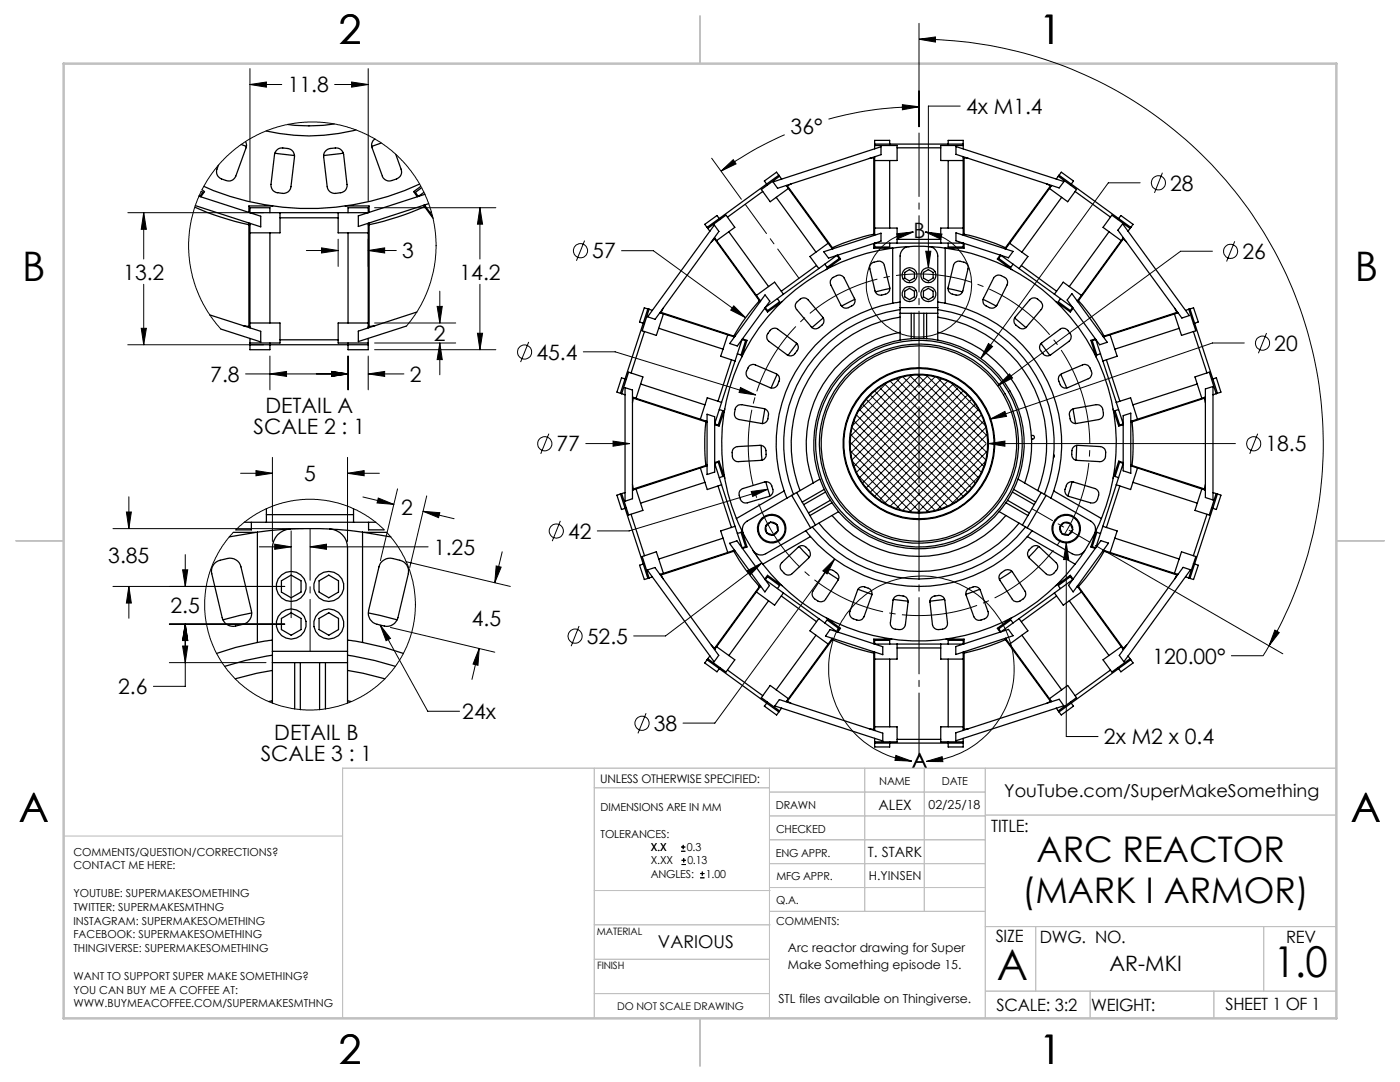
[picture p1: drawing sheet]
<svg xmlns="http://www.w3.org/2000/svg" width="279mm" height="216mm" viewBox="0 0 279 216" stroke-linecap="round" stroke-linejoin="round" font-family="sans-serif">
<g fill="none" stroke="#000" stroke-width=".2">
<path d="M49.9 16.9l3.3-.5v1zM49.9 13.7v26.5M49.9 16.9h6.3M66.8 16.9h6.7M70.2 16.4l3.3 .5-3.3 .5zM73.5 13.7v26.5M183.4 7.8l3.3-.4v1zM183.4 7.8a80.7 80.7 0 0 1 69.9 121.1M183.4 4.7v20.6M40.1 38.2l-1.4 3.5-.7 3.3-.4 3.3 .3 4.3 .9 4 1.3 3.2 1.7 3 2.3 2.9M84 37.2l-1.2-2-2.4-3-3-2.8-2.9-1.9-3.6-1.6-3.2-1-2.9-.5-3.4-.1-2.7 .3-3.5 .8-3 1.1-2.8 1.5-2.4 1.7-2.8 2.5-2.3 3-1.6 2.7M84.1 37.5l1.7 3.7 .8 3.1 .4 4-.1 3.5-.4 2.2-.6 2.4-.9 2.4-1.7 3.3-2.2 3"/>
<path d="M142 31.6l6 8.2M143.9 34.1l2.4-2.2 .6 .8zM156.6 26.9a65.4 65.4 0 0 0-12.7 7.2M180.1 20.9l3.3 .4-3.3 .6zM183.4 21.3a65.8 65.8 0 0 0-18.1 2.5M191.6 21.2h-6.3v32.2M227.5 36.5h-6.3l-25.5 35M232 34.5l-1.6 4M25.5 42.4h27.1M28.7 42.4l.5 3.4h-1zM28.7 42.4v9.3M28.7 56.7v12.1"/>
<path d="M61.1 50h6.4M64.2 49.5l3.3 .5-3.3 .5zM67.5 47.7v5.5M73.5 50l3.3-.5v1zM73.5 47.7v5.5M73.5 50h5.6M74.8 41.5h24.2M87.8 58.1v6.4M95.8 41.5l.5 3.2h-1zM95.8 41.5v10.2M95.8 56.7v13.1M116.7 48l-1.7 4"/>
<path d="M124 50h6.4l18.4 13.4M179 46.6l3.3-.3-3.1 1.3zM182.3 46.3a10.5 10.5 0 0 0-9.4 9.8 10.5 10.5 0 0 0 8.8 11 10.5 10.5 0 0 0 11.8-7.6 10.5 10.5 0 0 0-8.8-13.2M184.7 46.3l3.3 .4-.3 1zM184.7 50.1h1.1l-.5 3.3zM242 50.1h-6.4l-36.5 26.9M246.4 48.2l-1.6 4M25.5 68.8h27.1M28.2 65.5h1l-.5 3.3zM49 74.6h20.5M53.9 74.6l3.3-.5v1zM53.9 71v6.8"/>
<path d="M66.2 74.1l3.3 .5-3.3 .5zM69.5 71v6.8M73.5 74.6l3.3-.5v1zM73.5 74.6h7.1M73.5 71v6.8M74.8 68.4h16.1M74.8 69.8h24.2M74.8 64.5h16.1M87.2 61.1h1.1l-.5 3.4zM87.8 68.4l.5 3.4h-1.1zM87.8 68.4v6.4M95.3 66.5h1l-.5 3.3z"/>
<path d="M105.5 68.2l-1.6 4M116.4 70.2h6.4l28 8.6M146.4 61l2.4 2.4-3-1.5zM147.8 77.3l3 1.5-3.3-.5zM172.9 79.7l19.3 19.3M173.7 78.8l19.4 19.4M174.6 78l19.3 19.3M175.5 77.3l19.1 19.1M176.6 76.6l18.7 18.8M177 76.3l-5.8 5.9M177.7 76.1l18.2 18.2M178.9 75.6l17.5 17.5"/>
<path d="M179.8 75.3l-9.7 9.6M180.2 75.2l16.5 16.6M181.6 74.9l15.4 15.4M181.9 74.9l-12.1 12.1M183.1 74.8l13.7 13.6M183.7 74.8l-14 14M184.9 74.9l12.1 12.1M185.2 74.9l-15.4 15.4M186.6 75.2l-16.6 16.6M187 75.3l9.6 9.6M187.9 75.6l-17.5 17.5M189.1 76.1l-18.2 18.2"/>
<path d="M189.8 76.3l5.7 5.9M190.3 76.6l-18.8 18.8M191.3 77.3l-19.1 19.1M192.2 78l-19.3 19.3M193.1 78.8l-19.4 19.4M193.9 79.7l-19.3 19.3M197.3 68.5l.8 .6-2.4 2.4zM199.1 77l2.4-2.4 .6 .8zM248.3 68.4h-6.3l-44.4 15.2M252.8 66.5l-1.7 4M25.7 99.1v6.4M48 94.4h6.4"/>
<path d="M51.1 93.9l3.3 .5-3.3 .5zM54.4 91.3v16.8M69.4 94.4l3.3-.5v1zM69.4 91.3v16.8M69.4 94.4h6.3M72.4 99.2l6.2 1.4M75.5 99.4l3.1 1.2-3.4-.2zM79.3 97.5l-3.4 14.4M85.2 99l-3.4 14.2M109.5 86.5l-1.6 4.1M116.9 88.5h8.8M122.3 88l3.4 .5-3.4 .5z"/>
<path d="M149.9 98.1l3.3-.5-3 1.5zM153.2 97.6l-27.6 8.3h-6.4M169.7 88.3l14 13.9M169.8 90l12.1 12.2M169.8 86.7l15.4 15.4M170 85.3l16.6 16.5M170.1 92.1l9.7 9.7M170.4 84l17.5 17.5M170.9 82.8l18.2 18.2M171.2 94.9l5.8 5.8M171.5 81.7l18.8 18.7M172.2 80.6l19.1 19.2"/>
<path d="M194.6 80.6l-19.1 19.2M195.3 81.7l-18.7 18.7M195.5 94.9l-5.7 5.8M195.9 82.8l-18.2 18.2M196.4 84l-17.5 17.5M196.6 92.1l-9.6 9.7M196.7 85.3l-16.5 16.5M196.8 88.6l-13.7 13.6M197 86.7l-15.4 15.4M197 90l-12.1 12.2M197.3 88.5l3.3-.5v1zM197.3 88.5h49.3"/>
<path d="M197.6 83.6l3-1.5 .3 1zM251 86.5l-1.6 4.1M22.5 105.5h38.1M22.5 117h34.3M25.2 102.2h1l-.5 3.3zM25.7 117l.5 3.3h-1zM25.7 117v6.4M36.4 113.7h1.1l-.5 3.3zM37 110.7v6.3M46.6 106.2l-2.3 2.8-1.3 2.3-1.2 2.9-.6 2.3-.3 3.2v3l.7 3.4 .7 2.3 1.6 3.2 1.6 2.3 2.2 2.3 2.3 1.8 3.2 1.8 2.4 .9 2.7 .7 2.8 .3 3.3-.2 3.2-.6 2.8-1 2.9-1.6 3.1-2.5 1.9-2 1.8-2.7 1.1-2.2 1-2.8 .5-2.7 .2-3.4-.3-2.8-.8-3.3-1.2-2.7-1.2-2.1-2.2-2.9M47.1 105.7l2.9-2.4 3.2-1.8 3.4-1.2 2.2-.5 2.2-.2 2.4 .1 2.2 .2 2 .5 2.2 .8 3.6 1.9 2 1.4 1.3 1.2M51.8 109.1h6.3"/>
<path d="M54.8 108.6l3.3 .5-3.3 .5zM58.1 105.9v17.4M61.9 109.1l3.3-.5v1zM61.9 109.1h23.5M81 112.1l20.8 4.9M84.4 102l3.4 .3-.3 1zM84.4 102l6.2 1.5M99 112.9l1 .3-1.3 3.1zM100.2 110.1l-1.5 6.2M111.8 103.9l-1.6 4.1M149.1 113.9l2.9-1.6-2.3 2.4zM150.2 109.7l1.2 1.8"/>
<path d="M152 112.3l-19.2 14.6h-6.3M164.2 113.9l2.4-2.4-1.5 3zM166.6 111.5l-23.9 32.8h-6.4M212.8 108.3l.5 3.4h-1zM212.8 108.3v38.7h6.3M218.6 108.8l37.4 21.7M33.8 124.5h23M33.8 132.2h19.3M36.4 128.9h1.1l-.5 3.3zM37 124.5l.5 3.3h-1.1zM37 124.5v12.4h-6.4M75.9 124.7l2 2.7-.9 .4z"/>
<path d="M75.9 124.7l9.5 17.2h6.3M77.9 125.2l20.8 4.9M95.6 129.4l-.2 3.4-1-.3zM95.6 129.4l-1.4 6.2M115.6 124.9l-1.6 4M253.3 128.9l-1.2 1.9h-6.4M254.4 125.7l.9 .5-2 2.7zM128.9 142.3l-1.6 4M178.8 150.7l3.1 1.2-3.3-.2zM181.9 151.9a18.5 18.5 0 0 1-16.5-17.5 18.1 18.1 0 0 1 .9-6.7 18.5 18.5 0 0 1 32.3-5.5 18.5 18.5 0 0 1-13.8 29.7M184.8 151.9l3.2-.9 .2 1zM135.9 169.9h.9"/>
<path d="M135.9 169h.9M136 172.5h.9M136 171.7h.9M136.3 168.6v.8M136.5 171.2v.9M139.7 175.2h.9M139.7 174.3h.9M140.2 173.9v.8"/>
<circle cx="231.2" cy="36.5" r="1.4"/>
<circle cx="115.8" cy="50" r="1.42"/>
<circle cx="245.6" cy="50.2" r="1.42"/>
<circle cx="104.7" cy="70.2" r="1.41"/>
<circle cx="252" cy="68.5" r="1.4"/>
<circle cx="108.7" cy="88.6" r="1.41"/>
<circle cx="250.2" cy="88.6" r="1.4"/>
<circle cx="111" cy="106" r="1.42"/>
<circle cx="114.8" cy="126.9" r="1.4"/>
<circle cx="128.1" cy="144.3" r="1.41"/>
</g>
<g fill="none" stroke="#c0c0c0" stroke-width=".2">
<path d="M118.6 153.3v49.9M118.6 157.2h35M153.6 153.3v49.9M153.6 158h43M172.6 153.3v28.6M184.5 153.3v28.6M196.6 153.3v49.9M266.7 153.3h-198.3v49.9M118.6 177.7h35.1M153.6 167.6h43M153.6 162.8h43M153.6 172.3h43"/>
<path d="M153.6 177.1h43M196.6 162.6h70.1M118.6 198.3h35M118.6 191.4h35M118.6 184.5h35.1M153.7 181.9h42.9M196.6 197.8h70.1M196.6 184.9h70.1M206.7 184.9v12.9M217.6 197.8v5.4M242.3 197.8v5.4M252.2 184.9v12.9"/>
</g>
<path d="M12.7 166.8h55.7" fill="none" stroke="#c0c0c0" stroke-width=".21"/>
<path d="M139.7 3.2v9.5M3.2 107.9h9.5M266.7 107.9h9.6M139.7 203.2v9.5" fill="none" stroke="#c0c0c0" stroke-width=".25"/>
<path d="M12.7 12.7h254v190.5h-254z" fill="none" stroke="#c0c0c0" stroke-width=".5"/>
<path d="M216 78.8a34.1 34.1 0 0 0-57.1-13.7 34.1 34.1 0 0 0 15.7 56.6 34.1 34.1 0 0 0 41.9-41.2l-.5-1.7" fill="none" stroke="#000" stroke-width=".2" stroke-dasharray="15.2 1.3 1.3 1.3" stroke-dashoffset="5.3" stroke-linecap="butt"/>
<path d="M183.4 26.5v124.5" fill="none" stroke="#000" stroke-width=".2" stroke-dasharray="15.2 1.3 1.3 1.3" stroke-dashoffset="2.6"/>
<path d="M148.7 40.8l10.8 14.7" fill="none" stroke="#000" stroke-width=".2" stroke-dasharray="15.2 1.3 1.3 1.3" stroke-dashoffset="8"/>
<path d="M205.9 101.5l11.6 6.7" fill="none" stroke="#000" stroke-width=".2" stroke-dasharray="15.2 1.3 1.3 1.3" stroke-dashoffset="10.5"/>
<path d="M61.9 105.5v24.4" fill="none" stroke="#000" stroke-width=".2" stroke-dasharray="15.2 1.3 1.3 1.3" stroke-dashoffset="4.9"/>
<g fill="#000">
<path d="M75.9 124.7l2 2.7-.9 .4z"/>
<path d="M180.1 20.9l3.3 .4-3.3 .6zM143.9 34.1l2.4-2.2 .6 .8zM147.8 77.3l-.3 1 3.3 .5zM254.4 125.7l.9 .5-2 2.7zM183.4 7.8l3.3-.4v1zM54.8 108.6l3.3 .5-3.3 .5zM61.9 109.1l3.3-.5v1zM25.2 102.2h1l-.5 3.3zM25.7 117l.5 3.3h-1z"/>
<path d="M122.3 88v1l3.4-.5zM149.1 113.9l.6 .8 2.3-2.4zM146.4 61l-.6 .9 3 1.5zM166.6 111.5l-2.4 2.4 .9 .6zM197.3 88.5l3.3 .5v-1zM197.6 83.6l3.3-.5-.3-1zM199.1 77l3-1.6-.6-.8zM197.3 68.5l-1.6 3 2.4-2.4zM212.8 108.3l-.5 3.4h1zM149.9 98.1l.3 1 3-1.5zM184.7 50.1l.6 3.3 .5-3.3zM53.9 74.6l3.3-.5v1zM66.2 74.1l3.3 .5-3.3 .5zM28.2 65.5h1l-.5 3.3zM28.7 42.4l.5 3.4h-1zM95.3 66.5h1l-.5 3.3zM95.8 41.5l.5 3.2h-1zM49.9 16.9l3.3-.5v1zM70.2 16.4l3.3 .5-3.3 .5zM64.2 49.5l3.3 .5-3.3 .5zM73.5 50l3.3-.5v1zM87.2 61.1h1.1l-.5 3.4zM87.8 68.4l.5 3.4h-1.1zM66.2 74.1l3.3 .5-3.3 .5zM73.5 74.6l3.3-.5v1zM51.1 93.9l3.3 .5-3.3 .5zM69.4 94.4l3.3-.5v1zM99 112.9l1 .3-1.3 3.1zM95.6 129.4l-.2 3.4-1-.3zM75.5 99.4l3.1 1.2-3.4-.2zM84.4 102l3.4 .3-.3 1zM37 124.5l.5 3.3h-1.1zM36.4 113.7h1.1l-.5 3.3zM37 124.5l.5 3.3h-1.1zM36.4 128.9h1.1l-.5 3.3z"/>
<path d="M184.8 151.9l3.2-.9 .2 1zM178.8 150.7l3.1 1.2-3.3-.2zM179 46.6l3.3-.3-3.1 1.3zM184.7 46.3l3.3 .4-.3 1z"/>
</g>
<g fill="none" stroke="#000" stroke-width=".25">
<path d="M39.7 39.2l12.3 3.9v2.2l-13-4.3M40.1 38.2l.4 .2-.6 .8-.2-.1M40.3 37.9l.5 .3-.7 1.1M48.1 28.8l1.1 .4M49 28.3a1.31 1.31 0 0 1 .1 1.2l-2 5.6a1.49 1.49 0 0 1-2 .9 2.07 2.07 0 0 1-1.8-1.4 2.21 2.21 0 0 1 .3-1.7M54.9 30.6l3.9 .4M55.1 30.1l.5-.4a3.5 3.5 0 0 1 2.4 .1l.5 .4 .3 .8-.7 6.3a1.51 1.51 0 0 1-1.7 1.3 2.12 2.12 0 0 1-2.1-.9l-.2-.9 .7-6zM64.9 30.2l.2-.2a2.67 2.67 0 0 1 2.1-.5l.8 .3 .5 .8 .8 6.2a1.41 1.41 0 0 1-1.4 1.7 2 2 0 0 1-2.2-.4l-.4-.8-.7-6v-.6zM66.7 24.7a32.5 32.5 0 0 1-9.3 .1M68.5 30.6l-3.9 .4M71 25.9a38.1 38.1 0 0 1-17.9 .2M74.8 27.7l-.5 .7-.1 .8 2.1 5.9a1.47 1.47 0 0 0 1.9 .9 2.07 2.07 0 0 0 1.9-1.4l-.1-.8-1-3"/>
<path d="M76.1 28.5l-1.9 .7M83.7 36.7a52 52 0 0 1-43 .5M84 37.2l-1.5 1 .8 1.1M84.1 37.5l-1.2 .9 .6 .8 1.1-.8M84.8 38.8l-13.3 4.3v2.1l14-4.6M152.2 38.2l-7 5.1M153 36.7l-9.5 6.9M153 36.7l.1 .2M154.3 36.3l21.5-7v1.6l-20.6 6.7zM154.9 39.4l7.9 10.9M155.4 35l-.4-.6-2.5 1.7 .5 .6M155.4 35l-2.4 1.7"/>
<path d="M155.4 35l.2 .2M155.6 35.2l-3.7 2.6 1.8 2.5 3.6-2.7M155.6 35.2l.4 .5M156.9 37l.4 .6M157.1 37.1l9 12.3M157.1 37.1h-.1M157.3 37.6l8 10.9M157.9 36.7l-.8 .4M174.4 31.5v15.5M174.4 31.5l-.9 .1M174.4 31.5h.2M174.6 29h4.4v3h-4.4"/>
<path d="M174.6 31.3v15.7M174.6 28.8h17.6M177.6 29v-1h-3v1.7M177.6 32v13.5M179 29.5h8.7M189.2 29v-1h3v1.7M189.2 32v13.5M190.8 29.2l21.5 7-.9 1.3-20.6-6.7zM192.2 31.3v15.7M192.2 29h-4.5v3h4.5M192.2 31.5h.2M192.4 31.5l.9 .1"/>
<path d="M192.4 31.5v15.5M208.8 36.7l.9 .4M209.4 37.6l-7.9 10.9M209.7 37.1l-9 12.3M209.7 37.1h.1M209.9 37l-.5 .6M211.2 35.2l3.6 2.6-1.7 2.5-3.7-2.7M211.2 35.2l-.4 .5M211.3 35l.5-.6 2.4 1.7-.6 .8M211.3 35l14.4 10.4M211.3 35l-.1 .2M211.9 39.4l-8 10.9"/>
<path d="M214.6 38.2l7 5.1M38.9 41.3a55.9 55.9 0 0 0 11 3.6M49.7 44.5v20.7M49.9 44.6v20.8M53.9 42.4v-.9h-4v.9h23.6v-.9h-4v.9M53.9 46.5v18M54.4 41.1h-4.7v1.3M55.9 42.4v4.1h-6M55.9 43.5h11.6M67.5 42.4v4.1h6M68.9 41.1h4.8v1.3M69.5 46.5v18"/>
<path d="M73.5 44.6v20.8M73.7 44.5v20.7M84.5 41l.2 .2M84.7 40.9l1.6 2.2M84.7 41.2a56.1 56.1 0 0 1-11.2 3.7M84.7 41.2l1.7 2.4M84.9 41.2h-.2M86.1 42.3l-.3 .1M141.1 45.4l.2 .2M141.3 45.6l3.6-2.7 1.7 2.5-3.6 2.6M141.3 45.6l.4 .5M142.6 44.9l.9 1.3-12.8 17.5-1.4-.5z"/>
<path d="M142.6 47.4l.4 .6M142.6 47.7l9 12.3M142.7 47.6l-.7 .7M143 48l8 10.9M143.5 43.6l-.4-.6-2.4 1.8 .4 .6M143.5 43.6l-2.4 1.8M143.5 43.6l.2 .2M145.5 46.2l7.9 11M151 58.9l.8 1.2M151.7 59.9l-.1 .1M152.7 58.8l.9 1.3-6.5 8.9-1.5-.5zM156.4 58.7l-3.7 2.6 .5 .7 2.4-1.8-.4-.6"/>
<path d="M156.4 58.7l-1.8-2.4-3.6 2.6M162.9 53l-7 5.1M163.4 53.6l-7 5.1M164.4 50.2l11.4-3.7v1.6l-10.5 3.4zM164.6 52.7l.5 .6 2.4-1.7-.5-.7-3.6 2.7M165.3 48.5l-3.7 2.7 1.8 2.4M165.3 48.5l.8 1.2M166.1 55.5l.9-.5a1.19 1.19 0 0 1 1.5 .5l2 4a1.11 1.11 0 0 1-.5 1.5l-.7 .4a1.13 1.13 0 0 1-1.5-.5l-2.1-4.2v-.7zM166.1 49.4l-.1 .1M166.1 49.4l.2 .2M167.2 50.9l.5 .8-2.8 2.1M170.6 59.7l-2.6 1.4"/>
<path d="M173.8 52.6l.4-.2 1-.3a1.12 1.12 0 0 1 1.3 .9l1.1 4.3-.1 .7a2.04 2.04 0 0 1-2.2 .8l-.4-.2-.3-.6-1-4.6zM174.4 48.6v.9h3.6M174.6 46.7a44.2 44.2 0 0 0-8.5 2.7M174.6 45.5h4.4v3M177.6 48.5v.8h-3v-.8h17.6v.8h-3v-.8M177.6 57.6l-2.9 .6M178.2 49.5a39.4 39.4 0 0 0-31.2 54M178.2 49.5v11M179 47.8h8.7M180.6 54.4l.9-.6 1 .6v1.1l-1 .6-.9-.6zM180.6 58.1l.9-.6 1 .6v1.1l-1 .6-.9-.6zM181.4 49.2a1.87 1.87 0 0 0-1.8 1.9v16.8"/>
<path d="M181.4 49.2h3.9M181.4 49.2l-3.2 .3M184.3 54.4l1-.6 .9 .6v1.1l-.9 .6-1-.6zM184.3 58.1l1-.6 .9 .6v1.1l-.9 .6-1-.6zM185.3 49.2a1.87 1.87 0 0 1 1.8 1.9v16.8M185.3 49.2l3.3 .3M188.6 49.5a39.4 39.4 0 0 1 31.2 54M188.6 49.5v11M189.2 57.6l2.9 .6M190.6 52.4l.6-.3 1.2 .2a1.06 1.06 0 0 1 .8 1.4l-1 4.3a1.11 1.11 0 0 1-1.4 .9 1.47 1.47 0 0 1-1.6-1.3l1.1-4.6zM190.8 46.5l11.4 3.7-.9 1.2-10.5-3.4zM192.2 46.7a42.3 42.3 0 0 1 8.5 2.7"/>
<path d="M192.2 45.5h-4.5v3M192.4 48.6v.9h-3.6M196.2 59.7l2.6 1.4M198.4 55.3l.4-.3 .6-.1 1.1 .5a1.11 1.11 0 0 1 .5 1.5l-2 4a1.13 1.13 0 0 1-1.6 .5l-.6-.4a1.11 1.11 0 0 1-.5-1.5zM199.6 50.9l-.6 .8 2.9 2.1M200.7 49.4l.1 .1M200.7 49.4l-.2 .2M201.5 48.5l3.6 2.7-1.7 2.4M201.5 48.5l-.8 1.2M202.2 52.7l-.5 .6-2.4-1.8 .4-.6 14.4 10.4-.5 .7-2.4-1.8 .4-.6M203.8 53l7.1 5.1M205.5 59.8a1.16 1.16 0 0 1 1.6-.1l.6 .5a1.11 1.11 0 0 1 .1 1.6l-2.9 3.4a1.03 1.03 0 0 1-1.6 .1l-.6-.4a1.16 1.16 0 0 1-.1-1.6z"/>
<path d="M210.4 58.7l1.8-2.4 3.6 2.6M213.9 58.6l7.1 9.7-1.5 .5-6.5-8.9zM215.1 59.9l.1 .1M215.8 58.9l-.8 1.2M221.3 46.2l-7.9 11M223.1 43.8l.6-.8 2.4 1.8-.4 .6M223.8 48l-8 10.9M224 44.7l13.3 18.3-1.4 .5-12.8-17.6zM224.1 47.6l.7 .7M224.2 47.4l-.4 .6M224.2 47.7l-9 12.3M225.5 45.6l-3.6-2.7-1.8 2.5 3.7 2.6"/>
<path d="M225.5 45.6l-.4 .5M225.7 45.4l-.2 .2M41.8 62.8l10.2 3.3v2.1l-7.9-2.5M48.5 65l1.2 .2M49.7 65.2h.2M49.9 64.5h6v3.9h-6M49.9 67.5v2.3h4v-1.4M49.9 68.8h23.6M55.9 67.8h11.6M73.5 67.5v2.3h-4v-1.4M73.5 64.5h-6v3.9h6M73.7 65.2h-.2"/>
<path d="M74.9 65l-1.2 .2M83.2 62.3l-11.7 3.8v2.1l9.6-3.1M123.8 78.5l.3 .1M124.1 78.6l1.3-4.3 2.9 .9-1.4 4.3M124.1 78.6l.6 .2M124.7 75.6l-.7-.2-.9 2.8 .7 .3M124.7 77.4l1.5 .4v21.7l-1.5 .5zM124.7 75.6l-.9 2.9M124.7 75.6l.3 .1M126.2 79.2l.7 .3M126.4 79.4l14.5 4.8M126.4 79.4l-.2 .9"/>
<path d="M126.4 79.3v.1M126.9 79.5l12.9 4.1M127.8 76.6l12.9 4.2M128.4 64.5l-3.7 11.1M128.4 64.5l.2 .1M128.6 66.1l-2.7 8.3M129.3 61.6l-.7-.2-1 2.8 .8 .3M129.3 61.6l-.9 2.9M129.3 61.6l.2 .1M129.5 61.7l-1.3 4.3 2.8 .9 1.4-4.2M129.5 61.7l.7 .2M131.5 65.5l12.8 4.2"/>
<path d="M131.7 62.4l.7 .3M131.9 62.3l14.5 4.8M131.9 62.3v.2M132.3 61.5l-.4 .8M132.4 62.7l12.8 4.1M145.2 66.8l-1.4 4.3 2.9 .9M145.2 66.8l1.4 .4M146 71.8l-2.7 8.2M146.4 67.1v.1M146.4 67.1h.3M146.7 72l-4.1 12.6 .7 .2 1-2.8-.8-.3M147.1 70.6l.8 .2 .9-2.8-.7-.3-1.4 4.3"/>
<path d="M148.2 67.6l.9 .3-1.1 3.4M149.5 73l.6-.3h.5l4.3 1.9a1.11 1.11 0 0 1 .6 1.5l-.3 .7a1.16 1.16 0 0 1-1.5 .6l-4.1-1.8a1.32 1.32 0 0 1-.3-2.2zM151.6 60a39.5 39.5 0 0 0-5.2 7.1M151.6 60l.1 .2M153.8 65.8l.6-.3 .7 .1 3.8 2.8a1.09 1.09 0 0 1 .2 1.6l-.5 .6a1.08 1.08 0 0 1-1.5 .2l-3.6-2.7a1.35 1.35 0 0 1 .2-2.2zM155.1 74.7l-1.2 2.7M156.1 60.1l-2.9 2.2-.6-.8M159 60.3l.7-.6a1.16 1.16 0 0 1 1.6 .1l2.9 3.5a1.15 1.15 0 0 1-.2 1.6l-.5 .4a1.07 1.07 0 0 1-1.6-.1l-3-3.6-.2-.6zM159 68.5l-1.7 2.4M164.3 63.5l-2.3 1.9M178.2 60.5a28.5 28.5 0 0 0-21.7 37.5M179.6 61.8a27 27 0 0 0-21.2 36.8"/>
<path d="M179.6 63.3a25.6 25.6 0 0 0-19.9 34.6M179.6 66.3a22.5 22.5 0 0 0-17.3 30.1M179.6 60.3l-1.4 .2M179.6 61.4h7.5M179.6 62.5h7.5M181.9 62.5v5.1M182.4 62.5v5.1M184.4 62.5v5.1M184.9 62.5v5.1M187.1 61.8a27 27 0 0 1 21.3 36.8M187.1 63.3a25.5 25.5 0 0 1 20 34.6M187.1 66.3a22.5 22.5 0 0 1 17.4 30.1"/>
<path d="M187.1 60.3l1.5 .2M188.6 60.5a28.5 28.5 0 0 1 21.7 37.5M202.5 63.5l2.3 1.9M207.8 68.5l1.7 2.4M207.8 68.5l3.7-2.8a1.16 1.16 0 0 1 1.6 .2l.4 .6a1.16 1.16 0 0 1-.2 1.6l-3.6 2.7a1.08 1.08 0 0 1-1.6-.2l-.6-1v-.5zM210.7 60.1l2.9 2.2 .6-.8M211.5 74.8l4.5-2a1.16 1.16 0 0 1 1.5 .6l.3 .7a1.16 1.16 0 0 1-.6 1.5l-4.1 1.8a1.16 1.16 0 0 1-1.5-.6l-.4-1.2zM211.7 74.7l1.2 2.7M215.2 60a39.8 39.8 0 0 1 5.1 7.1M215.2 60l-.1 .2M218.6 67.6l-.9 .3 1.1 3.4M219.6 70.6l-.7 .2-.9-2.8 .7-.3 1.4 4.3"/>
<path d="M220.1 72l2.7 8.3M220.3 67.1l.2 .1M220.3 67.1h-.2M220.8 71.8l2.7 8.2M221.5 66.8l-1.3 .4M221.5 66.8l1.5 4.3-2.9 .9M234.4 62.7l-12.9 4.1M234.5 61.5l.4 .8M234.9 62.3l-14.6 4.8M234.9 62.3v.2M235.1 62.4l-.7 .3M235.3 65.5l-12.8 4.2"/>
<path d="M237.2 61.7l1.5 4.3-2.9 .9-1.4-4.2M237.2 61.7l-.6 .2M237.5 61.6l.7-.2 .9 2.8-.7 .3M237.5 61.6l.9 2.9M237.5 61.6l-.3 .1M238.2 66.1l2.7 8.3M238.4 64.5l3.6 11.1M238.4 64.5l-.2 .1M238.9 76.6l-12.8 4.2M239.9 79.5l-12.9 4.1M240.4 79.4l-14.5 4.8M240.4 79.4l.2 .9"/>
<path d="M240.4 79.3v.1M240.6 79.2l-.7 .3M240.6 77.6l1.5-.5v22.7l-1.5-.5zM242 75.6l.7-.2 1 2.8-.7 .3M242 75.6l1 2.9M242 75.6l-.2 .1M242.7 78.6l-.6 .2M242.7 78.6l-1.4-4.3-2.8 .9 1.4 4.3M243 78.5l-.3 .1M123.8 98.6l-.7 .2 .9 2.9 .7-.3M123.8 98.6l.9 2.8M124.1 98.5l-.3 .1"/>
<path d="M124.7 98.3l-.6 .2M126.2 96.7l.2 .9M126.4 97.6v.2M126.9 97.6l1.4 4.2-2.9 1-1.3-4.3M126.9 97.6l-.7 .2M139.8 93.4l1.3 4.3 2.9-1M139.8 83.6l1.3 .5M139.8 93.4l-12.9 4.2M140.7 96.2l-12.9 4.2M140.9 84.2l-.2 3.2 .2 5.5M140.9 92.9l-14.5 4.7M140.9 84v.2"/>
<path d="M140.9 92.9v.1M140.9 84.2h.2M141.1 93l-1.3 .4M141.1 82.7l1.5 .4v11.1l-1.5 .5zM141.1 92.8l-.2 .1M142.6 92.3l.9-.3 1.1 3.4M143.3 97l2.7 8.3M143.5 95.3l.8-.2-1-2.9-.7 .3 1.4 4.2M144 80.3l-2.9-.9-1.3 4.2M144 96.7l2.7 8.3M144.6 81.6l-1.1 3.4-.9-.3M146.4 89.5l.8-.4 4.5-.2a1.15 1.15 0 0 1 1.2 1v.8a1.14 1.14 0 0 1-1.1 1.2l-4.4 .2a1.14 1.14 0 0 1-1.2-1l-.1-1z"/>
<path d="M147 81.1l.4-.3h.6l4.4 .7a1.15 1.15 0 0 1 1 1.3l-.2 .8a1.15 1.15 0 0 1-1.3 .9l-4.4-.8-.6-.3a2.02 2.02 0 0 1 .1-2.3zM147.7 97.8l.4-.3 4.5-1.3a1.18 1.18 0 0 1 1.4 .7l.2 .7a1.19 1.19 0 0 1-.7 1.5l-4.3 1.2a1.12 1.12 0 0 1-1.5-.7l-.2-1zM151.9 88.9l.2 2.9M152.6 81.6l-.4 2.9M152.8 96.1l.9 2.9M156.5 98l.6 1.4M156.5 98l-9.5 5.5M158 98.8l-8.9 5.2a1.92 1.92 0 0 0-.8 2.5M158 98.8l3.8 6.5M159 98.3l-1 .5M159 98.3l3.7 6.5M163.6 95.6l-4.6 2.7"/>
<path d="M164.5 97.6l-4.4 2.6M164.7 98.2l-4.3 2.5M165.7 99.8l-4.3 2.5M201.1 99.8l4.3 2.5M202 98.2l4.4 2.5M202.3 97.6l4.4 2.6M203.2 95.6l4.6 2.7M205.8 87l.4-.1a.38 .38 0 0 1 .2 .5 .38 .38 0 0 1-.5 .2M207.8 98.3l1 .5M207.8 98.3l-3.8 6.5M208.8 98.8l8.9 5.2a1.83 1.83 0 0 1 .7 2.5M208.8 98.8l-3.8 6.5"/>
<path d="M210.3 90.7l.1 .3-.1 .3M210.3 98l-.6 1.4M210.3 98l9.5 5.5M213.1 96.4l.4-.2h.7l4.3 1.3a1.13 1.13 0 0 1 .8 1.3l-.3 .8a1.12 1.12 0 0 1-1.4 .7l-4.3-1.2a1.19 1.19 0 0 1-.8-1.5l.4-.9zM213.7 81.8l.6-.3 4.5-.7a1.38 1.38 0 0 1 1.4 1.6l-.2 .9-.5 .3-4.6 .9a1.1 1.1 0 0 1-1.3-.9 1.55 1.55 0 0 1 0-1.6zM214 96.1l-.9 2.9M214.1 81.6l.5 2.9M214.1 89.3l.8-.4 4.7 .2a1.14 1.14 0 0 1 1.1 1.2 1.5 1.5 0 0 1-.6 1.7l-.7 .1-4.5-.2a1.14 1.14 0 0 1-1-1.2l.1-1zM214.9 88.9l-.2 2.9M222.1 81.6l1.2 3.4 .9-.3M222.8 80.3l1.4 4.3-.7 .2-1-2.8 .7-.3M222.8 80.3l2.8-.9 1.4 4.2"/>
<path d="M223.2 95.3l-.7-.2 .9-2.9 .8 .3-4.1 12.5M223.5 97l-2.7 8.3M224.2 82.9l1.5-.5v12l-1.5-.5zM224.2 92.3l-.9-.3-1.2 3.4M225.7 93l1.3 .4M225.7 92.8l.2 .1M225.9 84.2l.2 3.2-.2 5.5M225.9 92.9l14.5 4.7M225.9 84v.2M225.9 92.9v.1M225.9 84.2h-.2M226.1 96.2l12.8 4.2"/>
<path d="M227 83.6l-1.3 .5M227 93.4l-1.4 4.3-2.8-1M227 93.4l12.9 4.2M239.9 97.6l-1.4 4.2 2.8 1 1.4-4.3M239.9 97.6l.7 .2M240.4 97.6v.2M240.6 96.7l-.2 .9M242.1 98.3l.6 .2M242.7 98.5l.3 .1M243 98.6l.7 .2-1 2.9-.7-.3M243 98.6l-1 2.8M42.8 112.4a5.3 5.3 0 0 1 3.4-1 2.15 2.15 0 0 1 1.9 1.7l2.1 8.7a2.25 2.25 0 0 1-1.7 2.8 3.4 3.4 0 0 1-3.2 0 2.24 2.24 0 0 1-1-1.3l-2-8.8a2.23 2.23 0 0 1 .5-2.1z"/>
<path d="M46.6 106.2h4.4M48.8 104.2h26.2M50.2 104.2v1.5h-3.1M51.4 106.2l-5.6 .9M51.4 106.2v22M53.2 101.5v2.7M53.2 102.7h17.4M56.2 115.9l1.9-1.1 2 1.1v2.2l-2 1.2-1.9-1.2zM57.9 105.6a3.7 3.7 0 0 0-3.5 3.7v31M57.9 105.6h7.9M57.9 105.6l-6.5 .6M63.7 115.9l1.9-1.1 2 1.1v2.2l-2 1.2-1.9-1.2z"/>
<path d="M65.8 105.6a3.7 3.7 0 0 1 3.6 3.7v31M65.8 105.6l6.6 .6M70.6 101.5v2.7M72.4 106.2l5.6 .9M72.4 106.2v22M72.7 106.2h4.5M73.6 104.2v1.5h3.1M76 112.3l.3-.3a2.21 2.21 0 0 1 2.1-.6 3.6 3.6 0 0 1 2.8 1.4 2.13 2.13 0 0 1 .3 1.7l-2.1 8.8a2.3 2.3 0 0 1-2.7 1.6 3.6 3.6 0 0 1-2.9-1.3 2.25 2.25 0 0 1-.2-1.8l2-8.7zM124.7 101.4l3.7 11.1M125 101.4h-.3M125.9 102.6l2.7 8.3M128.4 112.5l-.8 .3 1 2.8 .7-.2"/>
<path d="M128.4 112.5l.9 2.9M128.6 112.5h-.2M129.2 113.7l1.5-.5 12.7 17.6-.9 1.2zM129.5 115.3l-.2 .1M130.2 115.1l-.7 .2M131.9 114.6l.4 .9M132.4 114.4l-1.4-4.3-2.8 1 1.3 4.2M132.4 114.4l-.7 .2M144.3 107.4l-12.8 4.1M145.2 110.2l-12.8 4.2M145.6 108.4l1.5-.5 6.5 8.9-1 1.3zM146.4 109.9v.1"/>
<path d="M146.4 110a39.7 39.7 0 0 0 5.2 7.1M146.4 110l-14.5 4.7M146.6 109.8l-1.4 .4M146.7 105l1.4 4.3 .7-.2-.9-2.9-.8 .2M146.7 105l-2.9 .9 1.4 4.3M146.7 109.9l-.3 .1M147 103.5l1.3 3M148 105.7l1.1 3.4-.9 .3M148.3 106.5l2 3.4M150.3 109.9l1.9 2.7M151 118.1l3.6 2.7 1.8-2.5M151.6 117.1l-9 12.3"/>
<path d="M151.6 117.1l.1 .1M151.7 116.8l-.1 .3M151.8 116.9l-8.8 12.1M152.2 112.6a39.3 39.3 0 0 0 62.4 0M152.6 115.6l.6-.8 2.9 2.1M152.8 105l-.1 .7 .3 .6M152.8 105l.2 1.3M153 106.3l1.2 .5M153 106.3l.6 .4 .6 .1M153.4 119.9l-7.9 10.9M153.8 104.2l1.2 .5M153.8 104.2h.5l.7 .5"/>
<path d="M153.8 104.2a1.34 1.34 0 0 0-1 .8M153.8 104.2l-1 .8M155 104.7l.2 1.2M155 104.7l.3 .6-.1 .6M155.2 117.4l.4-.6-2.5-1.7-.4 .6 14.3 10.4 .5-.6-2.4-1.8-.5 .6M155.2 105.9l-1 .9M155.2 105.9a1.29 1.29 0 0 1-1 .9M155.9 118.9l7 5.1M156 112.3l3.3-3.1a1.11 1.11 0 0 1 1.6 0 1.35 1.35 0 0 1 .5 2.2l-3.3 3a1.11 1.11 0 0 1-1.6 0l-.5-.6a1.11 1.11 0 0 1 0-1.5zM159.5 109l2 2.2M160.8 105.9l.9 1.2M161.7 107.1a28.5 28.5 0 0 0 43.3 0"/>
<path d="M161.7 107.1l-9.5 5.5M161.8 105.3l-9 5.2a1.84 1.84 0 0 1-2.5-.6M162.1 105.1a27 27 0 0 0 42.6 0M162.7 104.8l-.9 .5M163.4 104.4a25.5 25.5 0 0 0 40 0M164.9 114l2.4 1.6M164.9 114l.8-.3h.4l.8 .6a1.09 1.09 0 0 1 .3 1.5l-2.5 3.8a1.17 1.17 0 0 1-1.5 .3l-.6-.4a1.17 1.17 0 0 1-.4-1.6zM166 100.3l-4.4 2.6M166.1 102.9a22.5 22.5 0 0 0 34.6 0M167.4 102.1l-4.7 2.7M171.2 117.6l2.8 1M171.5 117.3l.9-.2 .9 .3a1.11 1.11 0 0 1 .7 1.4l-1.6 4.2a1.14 1.14 0 0 1-1.4 .7l-.7-.2a1.14 1.14 0 0 1-.7-1.5l1.5-4.2z"/>
<path d="M178.3 119.6l2.9 .3M178.5 119.2l.3-.2a1.92 1.92 0 0 1 1.6 0l.6 .3 .2 .6-.5 4.7a1.16 1.16 0 0 1-1.3 1h-.7a1.16 1.16 0 0 1-1-1.3l.5-4.5zM185.8 119.3a1.99 1.99 0 0 1 2.3-.2l.4 .5 .6 4.7a1.16 1.16 0 0 1-1 1.3h-.7a1.16 1.16 0 0 1-1.3-1l-.5-4.7zM188.5 119.6l-2.9 .3M193.1 117.6l1.1-.5a1.15 1.15 0 0 1 1.5 .7l1.5 4.2a1.14 1.14 0 0 1-.7 1.5l-.7 .2a1.14 1.14 0 0 1-1.5-.7l-1.5-4.4 .1-.7zM195.5 117.6l-2.7 1M199.4 102.1l4.6 2.7M199.7 114.4l.8-.6a1.23 1.23 0 0 1 1.6 .4l2.4 3.7a1.17 1.17 0 0 1-.3 1.6l-.6 .4a1.17 1.17 0 0 1-1.6-.3l-2.5-4-.1-.6zM200.8 100.3l4.3 2.6M201.9 114l-2.4 1.6M204 104.8l1 .5M205 105.3l9 5.2a1.84 1.84 0 0 0 2.5-.6"/>
<path d="M205 107.1l9.6 5.5M205.4 109.7l.5-.5a1.11 1.11 0 0 1 1.6 0l3.2 3.1a1.11 1.11 0 0 1 .1 1.5l-.5 .6a1.11 1.11 0 0 1-1.6 0l-3.3-3a1.2 1.2 0 0 1 0-1.7zM206 105.9l-1 1.2M207.3 109l-2 2.2M210.4 118.3l-7 5.1M210.9 118.9l-7.1 5.1M211.5 105.3l.4 1.2M211.5 105.3l.1 .6 .3 .6M211.6 117.4l-.4-.6 2.4-1.7 .5 .6-3.7 2.6M211.9 106.5l1.3 .2M211.9 106.5l.6 .3 .7-.1M212.3 104.3l1.3 .2"/>
<path d="M212.3 104.3a1.24 1.24 0 0 1 1.3 .2M212.3 104.3l-.5 .4-.3 .6M212.3 104.3l-.8 1M213.4 119.9l7.9 10.9M213.6 104.5l.5 1.2M213.6 104.5l.5 .7v.5M214.1 105.7l-.9 1M214.1 105.7a1.27 1.27 0 0 1-.9 1M214.2 115.6l-.6-.8-2.9 2.1M215 116.9l.8 1.2M215.1 116.8l.1 .3M215.2 117.1l9 12.3"/>
<path d="M215.2 117.1l-.1 .1M215.8 118.1l-3.6 2.7-1.8-2.5M215.8 118.1l8 10.9M216.5 109.9l-1.9 2.7M218.4 106.5l-1.9 3.4M218.8 105.7l-1.1 3.4 .9 .3M219.7 107.9l1.5 .5-7 9.7-.9-1.3zM219.8 103.5l-1.4 3M220.1 105l-1.4 4.3-.7-.2 .9-2.9 .7 .2M220.1 105l2.9 .9-1.5 4.3M220.1 109.9l.2 .1M220.2 109.8l1.3 .4"/>
<path d="M220.3 110a39.9 39.9 0 0 1-5.1 7.1M220.3 110l14.6 4.7M220.5 109.9l-.2 .1M221.5 110.2l12.9 4.2M222.5 107.4l12.8 4.1M234.4 114.4l1.4-4.3 2.9 1-1.5 4.2M234.4 114.4l.7 .2M234.9 114.7l-.4 .8M234.9 114.6v.1M236.1 113.2l1.5 .5-13.3 18.3-.9-1.2zM236.6 115.1l.6 .2M237.2 115.3l.3 .1"/>
<path d="M238.2 112.5h.2M238.4 112.5l.7 .3-.9 2.8-.7-.2M238.4 112.5l-.9 2.9M240.9 102.6l-2.7 8.3M241.8 101.4h.2M242 101.4l-3.6 11.1M50.2 122.3l-5.7 1.4M51.4 128.2l-4.4 1-3.8 1.2M54.4 130.7l-5.5 1.1-4.1 1.2M54.4 133.8l-3.1 .5-4.3 1.2M54.4 127.7l-3 .5M54.4 139.8l-.8 .2"/>
<path d="M54.4 130h15M54.4 132.2h15M56.2 123.4l1.9-1.1 2 1.1v2.2l-2 1.2-1.9-1.2zM58.8 132.2v9.3M59.9 132.2v9.4M63.7 123.4l1.9-1.1 2 1.1v2.2l-2 1.2-1.9-1.2zM63.8 132.2v9.4M64.9 132.2v9.3M69.4 130.7l5.4 1.1 4.1 1.2M69.4 133.8l3.1 .5 4.3 1.2M69.4 127.7l3 .5M69.4 139.8l.7 .2"/>
<path d="M72.4 128.2l4.3 1 3.8 1.2M73.5 122.3l5.8 1.4M141.1 131.7l-.4 .6 2.4 1.8 .6-.9M141.1 131.7l14.3 10.4M141.3 131.4l-.2 .3M141.7 130.9l-.4 .5M142 128.7l.6 .7M142.6 129.4l.1 .1M143 129l3.6 2.7-1.7 2.4-3.6-2.7M143 129l-.4 .6M145.2 133.7l7 5.1M155.5 139.6l20.7 6.7v1.5l-21.6-6.9z"/>
<path d="M157 139.9h.1M157.1 139.9l.8 .5M157.3 139.4l-3.6-2.6-1.8 2.4 3.7 2.7M157.3 139.4l-.4 .6M162.8 126.8l-7.9 10.9M163.4 123.4l-1.8 2.5 3.7 2.6M164.9 123.3l2.8 2.1-.5 .7M165.7 125.6l10.5 3.4v1.6l-11.5-3.7zM166 127.6h.1M166.1 127.6a42.2 42.2 0 0 0 8.5 2.8M166.1 127.4l-8.8 12M166.1 127.6l-9 12.3"/>
<path d="M166.3 127.4l-.2 .2M174.4 130v15.6M174.6 130.1v15.7M177.6 128.5v-.7h-3v.7h17.6v-.7h-3v.7M177.6 131.5v13.5M178 127.5h-3.6v1M179 128.5v3h-4.4M179 129.3h8.7M187.7 128.5v3h4.5M188.8 127.5h3.6v1M189.2 131.5v13.5M190.7 129l10.6-3.4 .9 1.3-11.5 3.7z"/>
<path d="M192.2 130.1v15.7M192.4 130v15.6M200.5 127.4l.2 .2M200.7 127.6a42.2 42.2 0 0 1-8.5 2.8M200.7 127.4l.8 1.1M200.7 127.6l9 12.3M200.8 127.6h-.1M201.5 128.5l7.9 10.9M201.9 123.3l-2.9 2.1 .6 .7M203.4 123.4l-3.7 2.7-.4-.6 2.4-1.8 .5 .6M203.4 123.4l1.7 2.5-3.6 2.6M203.9 126.8l8 10.9"/>
<path d="M209.4 139.4l3.7-2.6 1.7 2.4-3.6 2.7M209.4 139.4l.5 .6M209.7 139.9l-.9 .5M209.8 139.9h-.1M221.6 133.7l-7 5.1M223.1 133.2l.1 .2M223.2 133.4l-9.4 6.9M223.8 129l-3.7 2.7 1.8 2.4 3.6-2.7M223.8 129l.4 .6M224.2 129.4l-.1 .1M224.8 128.7l-.6 .7M225.1 130.9l.4 .5"/>
<path d="M225.5 131.4l.2 .3M225.7 131.7l.4 .6-2.4 1.8-.5-.7M225.7 131.7l-2.5 1.7M153.1 140.1l-.6 .8 2.5 1.8 .4-.6M155.6 141.9l-.2 .2M156 141.3l-.4 .6M173.5 145.4l.9 .2M174.4 145.6h.2M174.6 145h4.4v3h-4.4M174.6 147.3v1.7h3v-1M174.6 148.3h17.6M179 147.5h8.7"/>
<path d="M190.7 146.2l20.7-6.7 .9 1.3-21.6 7zM192.2 147.3v1.7h-3v-1M192.2 145h-4.5v3h4.5M192.4 145.6h-.2M193.3 145.4l-.9 .2M210.8 141.3l.4 .6M211.2 141.9l.1 .2M213.6 140.1l.2 .2M213.8 140.3l.4 .6-2.4 1.8-.5-.6M213.8 140.3l-2.5 1.8"/>
<circle cx="181.5" cy="54.9" r="1.5"/>
<circle cx="181.5" cy="58.7" r="1.5"/>
<circle cx="185.3" cy="58.7" r="1.49"/>
<circle cx="185.3" cy="54.9" r="1.51"/>
<circle cx="183.4" cy="88.5" r="13.9"/>
<circle cx="183.4" cy="88.5" r="19.9"/>
<circle cx="183.4" cy="88.5" r="20.6"/>
<circle cx="183.4" cy="88.5" r="21"/>
<circle cx="183.4" cy="88.5" r="15.2"/>
<circle cx="183.4" cy="88.5" r="19.5"/>
<circle cx="183.4" cy="88.5" r="13.7"/>
<circle cx="183.4" cy="88.5" r="15"/>
<circle cx="58.1" cy="117" r="3"/>
<circle cx="65.6" cy="117" r="3"/>
<circle cx="154" cy="105.5" r="2.86"/>
<circle cx="154" cy="105.5" r="2.68"/>
<circle cx="212.8" cy="105.5" r="2.68"/>
<circle cx="212.8" cy="105.5" r="2.84"/>
<circle cx="58.1" cy="124.5" r="3"/>
<circle cx="65.6" cy="124.5" r="3"/>
</g>
<g font-size="8.5">
<text x="198.9" y="195.5">A</text>
<text x="254.1" y="195">1.0</text>
</g>
<g font-size="8.1">
<text x="67.6" y="8.8">2</text>
<text x="207.4" y="8.8">1</text>
<text x="4.4" y="56.1">B</text>
<text x="270.4" y="56.1">B</text>
<text x="3.7" y="164.1">A</text>
<text x="269.6" y="164.1">A</text>
<text x="67.6" y="212.3">2</text>
<text x="207.4" y="212.3">1</text>
</g>
<g font-size="7.1">
<text x="206.9" y="172.1">ARC REACTOR</text>
<text x="204" y="180.2">(MARK I ARMOR)</text>
</g>
<g font-size="4.2">
<text x="57.4" y="18.5">11.8</text>
<text x="192.8" y="22.8">4x M1.4</text>
<text x="157.8" y="26.7">36°</text>
<text x="233.5" y="38">28</text>
<text x="182.3" y="47.5">B</text>
<text x="80.3" y="51.6">3</text>
<text x="118.2" y="51.6">57</text>
<text x="247.9" y="51.7">26</text>
<text x="24.6" y="55.8">13.2</text>
<text x="91.7" y="55.8">14.2</text>
<text x="86.6" y="68">2</text>
<text x="107" y="71.8">45.4</text>
<text x="254.3" y="70">20</text>
<text x="42" y="76.2">7.8</text>
<text x="81.8" y="76.2">2</text>
<text x="53" y="82.5">DETAIL A</text>
<text x="50.6" y="86.7">SCALE 2 : 1</text>
<text x="111.1" y="90.1">77</text>
<text x="252.6" y="90.1">18.5</text>
<text x="60.7" y="96">5</text>
<text x="80.1" y="102.9">2</text>
<text x="113.4" y="107.5">42</text>
<text x="21.6" y="112.4">3.85</text>
<text x="86.6" y="110.7">1.25</text>
<text x="34" y="122.3">2.5</text>
<text x="94.1" y="125">4.5</text>
<text x="117.1" y="128.5">52.5</text>
<text x="230" y="132.4">120.00°</text>
<text x="23.6" y="138.5">2.6</text>
<text x="92.3" y="143.5">24x</text>
<text x="54.7" y="147.7">DETAIL B</text>
<text x="130.5" y="145.9">38</text>
<text x="220.3" y="148.6">2x M2 x 0.4</text>
<text x="52" y="151.9">SCALE 3 : 1</text>
<text x="181.9" y="153.2">A</text>
<text x="221.5" y="193.7">AR-MKI</text>
</g>
<g font-size="3.5">
<text x="200.4" y="159.1">YouTube.com/SuperMakeSomething</text>
<text x="131.3" y="189.3">VARIOUS</text>
</g>
<g font-size="3.4">
<text x="197.8" y="166">TITLE:</text>
<text x="198.7" y="188">SIZE</text>
<text x="207.5" y="188.1">DWG. NO.</text>
<text x="256.7" y="188.1">REV</text>
<text x="198.9" y="201.6">SCALE: 3:2</text>
<text x="217.8" y="201.7">WEIGHT:</text>
<text x="244.6" y="201.6">SHEET 1 OF 1</text>
</g>
<g font-size="2.8">
<text x="175.3" y="161.6">ALEX</text>
<text x="173.2" y="170.9">T. STARK</text>
</g>
<g font-size="2.5">
<text x="185.3" y="161.4">02/25/18</text>
<text x="157.2" y="189.9">Arc reactor drawing for Super</text>
<text x="157.2" y="193.4">Make Something episode 15.</text>
<text x="155.4" y="200.2">STL files available on Thingiverse.</text>
</g>
<g font-size="2.4">
<text x="119.8" y="156.1">UNLESS OTHERWISE SPECIFIED:</text>
<text x="173.4" y="175.7">H.YINSEN</text>
</g>
<g font-size="2.2">
<text x="119.9" y="161.9">DIMENSIONS ARE IN MM</text>
<text x="154.8" y="161.4">DRAWN</text>
<text x="175.5" y="156.6">NAME</text>
<text x="187.9" y="156.6">DATE</text>
<text x="119.9" y="167.2">TOLERANCES:</text>
<text x="154.9" y="166.3">CHECKED</text>
<text x="14.6" y="170.7">COMMENTS/QUESTION/CORRECTIONS?</text>
<text x="14.6" y="173.5">CONTACT ME HERE:</text>
<text x="129.9" y="169.8">X.X</text>
<text x="129.9" y="172.5">X.XX</text>
<text x="137.1" y="169.8">0.3</text>
<text x="137.2" y="172.5">0.13</text>
<text x="154.8" y="170.9">ENG APPR.</text>
<text x="14.6" y="179">YOUTUBE: SUPERMAKESOMETHING</text>
<text x="129.9" y="175.1">ANGLES:</text>
<text x="140.9" y="175.1">1.00</text>
<text x="154.9" y="175.7">MFG APPR.</text>
<text x="14.6" y="181.7">TWITTER: SUPERMAKESMTHNG</text>
<text x="14.6" y="184.5">INSTAGRAM: SUPERMAKESOMETHING</text>
<text x="154.9" y="180.4">Q.A.</text>
<text x="154.9" y="184.6">COMMENTS:</text>
<text x="14.6" y="187.2">FACEBOOK: SUPERMAKESOMETHING</text>
<text x="14.6" y="190">THINGIVERSE: SUPERMAKESOMETHING</text>
<text x="14.6" y="195.5">WANT TO SUPPORT SUPER MAKE SOMETHING?</text>
<text x="14.6" y="198.2">YOU CAN BUY ME A COFFEE AT:</text>
<text x="14.6" y="201">WWW.BUYMEACOFFEE.COM/SUPERMAKESMTHNG</text>
</g>
<text font-size="2.1" x="123.2" y="201.6">DO NOT SCALE DRAWING</text>
<g font-size="2">
<text x="119.1" y="186.6">MATERIAL</text>
<text x="119.2" y="193.4">FINISH</text>
</g>
</svg>
